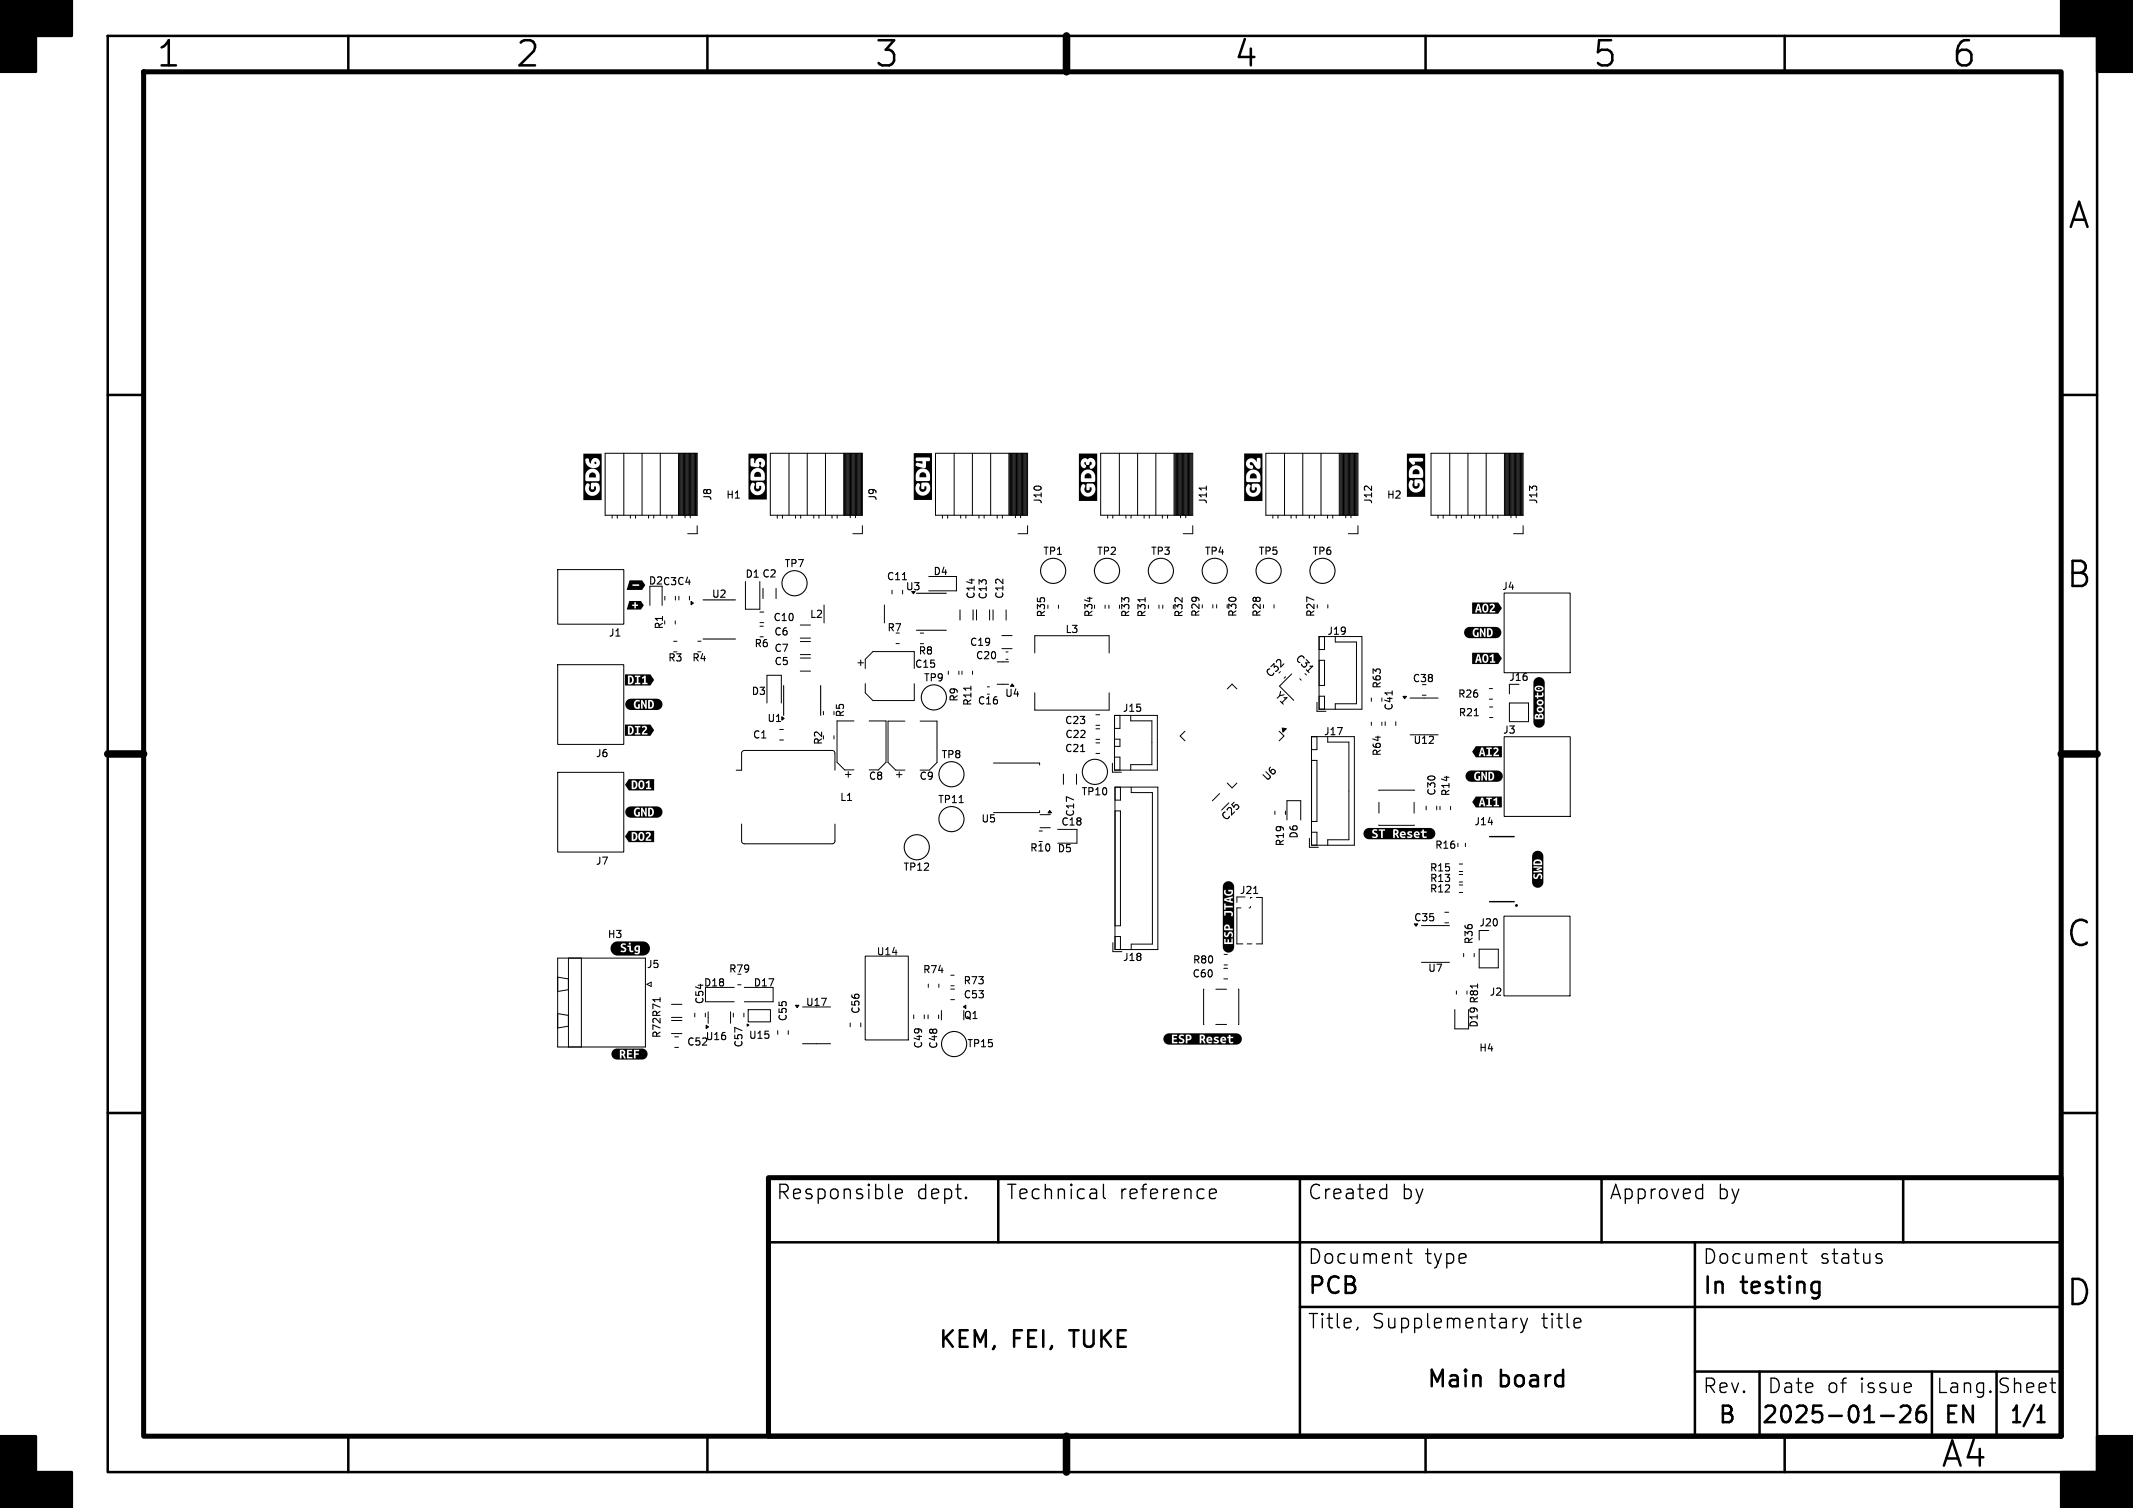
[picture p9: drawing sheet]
<svg xmlns="http://www.w3.org/2000/svg" width="297mm" height="210mm" viewBox="0 0 297 210" stroke-linecap="round" stroke-linejoin="round" font-family="sans-serif">
<g fill="none" stroke="#000" stroke-width=".35">
<path d="M15 5h277v200h-277zM48.5 5v5M98.5 5v5M148.5 5v5M198.5 5v5M248.5 5v5M15 55h5M287 55h5M15 105h5M287 105h5M15 155h5M287 155h5"/>
<path d="M107 173h180M139 164v9M181 164v36M223 164v9M236 173v27M252.7 178.5h.4l.2 .1M253.3 178.5v1.9a.62 .62 0 0 1-.7 .4M253.3 179.9l-.2 .2h-.4M265 164v9M181 182h106M236 191h51M245 191v9"/>
<path d="M261.9 197.2h1.8M264.7 196l.3-.2h.5a.62 .62 0 0 1 .4 .9l-1.3 1.4h1.4M268 195.8a.91 .91 0 0 0-1.1 .9v.9l.2 .3 .2 .2h.4l.4-.3 .1-.2v-.5l-.2-.4-.3-.1h-.4l-.2 .1-.2 .4M269 191v9M278 191v9M283.7 198.1h1M283.7 196.4l.5-.6v2.3M48.5 200v5M98.5 200v5M148.5 200v5M198.5 200v5M248.5 200v5"/>
</g>
<path d="M20 10h267v190h-267zM107 164h180v36h-180z" fill="none" stroke="#000" stroke-width=".7"/>
<path d="M148.5 5v5M15 105h5M287 105h5M148.5 200v5" fill="none" stroke="#000" stroke-width="1.1"/>
<path d="M0 0h10v5h-5v5h-5zM287 0h10v10h-5v-5h-5zM0 200h5v5h5v5h-10zM292 200h5v10h-10v-5h5z" fill="#000" stroke="#000" stroke-width=".35"/>
<g fill="none" stroke="#000" stroke-width=".18">
<path d="M124.7 166.3l.9-.2-.1-.4-.5-.1-.3 .3v.7l.1 .2 .2 .1 .5-.1M134.5 166.7l.1 .1-.1 .1M134.5 166.7l-.1 .1 .1 .1M134.5 166.7v.2M153.6 164.9v1.7l.3 .3M168.4 166.3l1-.2-.1-.4-.6-.1-.3 .3v.7l.1 .2 .2 .1 .6-.1M192.5 165.6l.6 .1M193.1 166.8l-.6 .1M193.1 164.9v2M195.8 174.6h.8M196.1 173.9v1.7l.1 .2 .4 .1M236.5 165.6l.6 .1"/>
<path d="M237.1 166.8l-.6 .1M237.1 164.9v2M250.8 174.6h.8M251.1 173.9v1.7l.1 .2 .4 .1M261.5 174.6l.5 .1M261.5 175.3l.5 .1 .1 .2-.3 .3h-.4M189.1 184.8l-.2 .4M210.7 183.6v1.3M211.3 183.6a.51 .51 0 0 0-.6 .4M211.7 183.6l.5 1.3M212.2 184.9l-.2 .5-.3 .2M212.7 183.6l-.5 1.3"/>
<path d="M219.8 183.6l.2 .1 .1 .4-.9 .2M220 184.8l-.2 .1M285.5 192.6h.7M286 193.9h.2"/>
</g>
<g fill="none" stroke="#000" stroke-width=".15">
<path d="M168 67.7v.6M97.9 83.5h4.5M97.9 89h4.5M109.1 95.5v4.1M114.3 95.5v4.1M125.7 80.7h.5M127.6 82.6h4.2M127.6 87.8h4.2M135.2 95.6v.5M159.4 83.2v.6M193.8 96.2v.6M205.3 99.7h.6"/>
<path d="M133.6 111.8h.5M150.5 104.7h.5M91.9 138.9v.6M174.6 124.4h.5M205.7 137v.6"/>
<circle cx="146.6" cy="79.5" r="1.75"/>
<circle cx="154.1" cy="79.5" r="1.75"/>
<circle cx="161.6" cy="79.5" r="1.75"/>
<circle cx="169.1" cy="79.5" r="1.75"/>
<circle cx="176.6" cy="79.5" r="1.75"/>
<circle cx="184.1" cy="79.5" r="1.75"/>
<circle cx="110.6" cy="81.2" r="1.75"/>
<circle cx="130" cy="97.1" r="1.75"/>
<circle cx="127.7" cy="118" r="1.75"/>
<circle cx="132.5" cy="114.1" r="1.75"/>
<circle cx="132.5" cy="107.8" r="1.75"/>
<circle cx="152.5" cy="107.5" r="1.75"/>
<circle cx="132.9" cy="145.4" r="1.75"/>
</g>
<g fill="#000">
<path d="M82.2 65.9a.51 .51 0 0 1 .6 0 .51 .51 0 0 1 .2 .6h-1zM82.8 64.3h.2v.3h-.2zM81.2 63.2h2.6v6.5h-2.6v-1.7h.3a1.02 1.02 0 0 0 1.4 1 1.02 1.02 0 0 0 .2-1.8l-.8 .1v.7a.22 .22 0 0 0 .2 .2 .22 .22 0 0 0 .2-.2v-.2h.3a.54 .54 0 0 1-.3 .7 .54 .54 0 0 1-.7-.2 .54 .54 0 0 1 .1-.7 .32 .32 0 0 0-.4-.3 .32 .32 0 0 0-.2 .4v.3h-.3v-1.7h.3v.6l.2 .1h1.7a1.12 1.12 0 0 0-.1-1.3 1.12 1.12 0 0 0-1.2-.4l-.4 .4-.2 .6h-.3v-2.2h.3a1.13 1.13 0 0 0 .7 1 1.13 1.13 0 0 0 1.2-.3 .65 .65 0 0 0-.3-1 .65 .65 0 0 0-.8 .8l-.2-.2-.1-.3a.26 .26 0 0 0-.2-.3 .26 .26 0 0 0-.3 .3h-.3zM105.2 65.8a.51 .51 0 0 1 .6 0 .51 .51 0 0 1 .2 .6h-1zM104.2 63.2h2.6v6.4h-2.6v-1.7h.3a1.02 1.02 0 0 0 1.4 1 1.02 1.02 0 0 0 .2-1.8l-.8 .1v.7a.22 .22 0 0 0 .2 .2 .22 .22 0 0 0 .2-.2v-.2h.3a.54 .54 0 0 1-.3 .7 .54 .54 0 0 1-.7-.2 .54 .54 0 0 1 .1-.7 .32 .32 0 0 0-.4-.3 .32 .32 0 0 0-.2 .4v.3h-.3v-1.7h.3v.6l.2 .1h1.7a1.12 1.12 0 0 0-.1-1.3 1.12 1.12 0 0 0-1.2-.4l-.4 .4-.2 .6h-.3v-1.5h.3l.2 .3 .9 .1a.4 .4 0 0 0 .1-.6v-.2h.3l-.1 .5 .3 .3a.7 .7 0 0 0 0-1.2 .7 .7 0 0 0-1 .6h-.2v-.4a.26 .26 0 0 0-.3-.3 .26 .26 0 0 0-.2 .3v.6h-.3zM128.2 65.9a.51 .51 0 0 1 .6 0 .51 .51 0 0 1 .2 .6h-1zM127.2 63.1h2.6v6.5h-2.6v-1.6h.3a1.02 1.02 0 0 0 1.4 .9 1.02 1.02 0 0 0 .2-1.7h-.8v.7a.22 .22 0 0 0 .2 .2 .22 .22 0 0 0 .2-.2v-.2h.3a.54 .54 0 0 1-.2 .7 .54 .54 0 0 1-.8-.1 .54 .54 0 0 1 .1-.8 .32 .32 0 0 0-.4-.2 .32 .32 0 0 0-.2 .4v.3h-.3v-1.8h.3v.7l.2 .1h1.7a1.12 1.12 0 0 0-.1-1.3 1.12 1.12 0 0 0-1.2-.4l-.4 .4-.2 .5h-.3v-2.2h.3l.2 .2h.7v.4l-.7-.2-.1 .1-.1 .3 1.1 .4 .3-.1v-.9h.3a.26 .26 0 0 0 .3-.2 .26 .26 0 0 0-.3-.3h-1.5l-.2 .3h-.3zM151.2 66a.51 .51 0 0 1 .6 0 .51 .51 0 0 1 .2 .6h-1zM150.2 63.2h2.6v6.6h-2.6v-1.7h.3a1.02 1.02 0 0 0 1.4 1 1.02 1.02 0 0 0 .2-1.8l-.8 .1v.7a.22 .22 0 0 0 .2 .2 .22 .22 0 0 0 .2-.2v-.2h.3a.54 .54 0 0 1-.3 .7 .54 .54 0 0 1-.7-.2 .54 .54 0 0 1 .1-.7 .32 .32 0 0 0-.4-.3 .32 .32 0 0 0-.2 .4v.3h-.3v-1.7h.3v.6l.2 .1h1.7a1.12 1.12 0 0 0-.1-1.3 1.12 1.12 0 0 0-1.2-.3l-.4 .3-.2 .6h-.3v-1.9h.3a.61 .61 0 0 0 .5 .7l.2-.1a.3 .3 0 0 0-.2-.5v-.2h.2a.27 .27 0 0 0 .2 .4 .27 .27 0 0 0 .3-.3l.2-.2a.31 .31 0 0 1 .1 .3 .31 .31 0 0 1-.3 .3l.1 .3a.72 .72 0 0 0 .7-.4 .72 .72 0 0 0-.2-.8l-.3-.2a.49 .49 0 0 0-.6 .2 .58 .58 0 0 0-.6-.1 .58 .58 0 0 0-.3 .6h-.3zM174.2 66.1a.51 .51 0 0 1 .6-.1 .51 .51 0 0 1 .2 .6h-1zM173.2 63.2h2.6v6.6h-2.6v-1.6h.3a1.02 1.02 0 0 0 1.4 .9 1.02 1.02 0 0 0 .2-1.7h-.8v.7a.22 .22 0 0 0 .2 .2 .22 .22 0 0 0 .2-.2v-.2h.3a.54 .54 0 0 1-.2 .7 .54 .54 0 0 1-.8-.2 .54 .54 0 0 1 .1-.7 .32 .32 0 0 0-.3-.3 .32 .32 0 0 0-.3 .4v.4h-.3v-1.8h.3v.6l.2 .1h1.7a1.12 1.12 0 0 0-.1-1.3 1.12 1.12 0 0 0-1.2-.3l-.4 .3-.2 .6h-.3v-1.8h.3a.67 .67 0 0 0 1 .6l-.1-.4-.3-.1-.1-.1 .1-.2a1.09 1.09 0 0 1 .8 .7 .35 .35 0 0 0 .3 .2 .35 .35 0 0 0 .3-.3v-1a.26 .26 0 0 0-.2-.3 .26 .26 0 0 0-.3 .3v.4a.77 .77 0 0 0-.8-.6 .77 .77 0 0 0-.7 .8h-.3zM196.8 65.5a.51 .51 0 0 1 .7-.1 .51 .51 0 0 1 .1 .6h-.9z"/>
<path d="M195.9 63.2h2.5v6h-2.5v-1.6h.2a1.02 1.02 0 0 0 1.5 .9 1.02 1.02 0 0 0 .2-1.7h-.8l-.1 .7a.22 .22 0 0 0 .3 .2 .22 .22 0 0 0 .2-.2v-.2h.2a.54 .54 0 0 1-.2 .7 .54 .54 0 0 1-.7-.2 .54 .54 0 0 1 .1-.7 .32 .32 0 0 0-.4-.2 .32 .32 0 0 0-.2 .4l-.1 .3h-.2v-1.8h.3v.6l.1 .2 1.8-.1a1.12 1.12 0 0 0-.1-1.2 1.12 1.12 0 0 0-1.2-.4l-.5 .4-.1 .5h-.3v-1.8h.3l.1 .3 .5 .4 .3-.2-.1-.2 1.1-.1v-.4h-1.7h-.2v.2h-.3zM87.7 94.3a.41 .41 0 0 1 .3 .4 .41 .41 0 0 1-.3 .4zM87.6 83.7h1.6l.4 .6-.4 .6h-1.9l.2-.7h.5v.2h.3v.3h.2v-.3h.3v-.2h-.3v-.3h-.2v.3h-.8zM87.7 80.8h1.7l.5 .7-.5 .7h-2.1l.1-.6h1.6v-.2h-.9v.2h-.7zM90.5 97.7a.41 .41 0 0 1 .3 .4 .41 .41 0 0 1-.3 .4zM87 93.9h3.6l.5 .8-.5 .8h-3.6v-1.4h.4v1.2a.63 .63 0 0 0 .8-.2 .63 .63 0 0 0 0-.8h.5v.8h-.3v.2h.8v-.2h-.3v-.8h.5v.2l.3-.1v.7h-.3v.2h.8v-.2h-.3v-1l-.5 .2h-.5h.3v-.2h-.8v.2h-.2l-.4-.2h-.8zM87.3 97.5l.5-.2h3.3a.84 .84 0 0 1 1 .3 .84 .84 0 0 1-.2 1.1l-.4 .2h-3.2a.9 .9 0 0 1-1.2-.8h1.2a.53 .53 0 0 0 .7 .6h.5v-.8l.4 .8h.2v-1.2h.1v1.2a.62 .62 0 0 0 .9-.6 .62 .62 0 0 0-.9-.6h-.4v.7l-.3-.7h-.2v1.2h-.3h.1v-.6h-.2v.4a.41 .41 0 0 1-.4-.4 .41 .41 0 0 1 .4-.4h.1l.1-.1a.55 .55 0 0 0-.6-.1 .55 .55 0 0 0-.2 .6h-1.2zM205.8 84.3l.2 .5h-.3zM205.9 91.3l.1 .5h-.3zM206.7 84.3h.1a.56 .56 0 0 1 0 .8 .63 .63 0 0 1-.1-.8zM206.7 91.3h.1a.56 .56 0 0 1 0 .8 .63 .63 0 0 1-.1-.8zM207.3 87.7a.41 .41 0 0 1 .3 .4 .41 .41 0 0 1-.3 .4z"/>
<path d="M204.1 87.5l.5-.2h3.3a.84 .84 0 0 1 1 .3 .84 .84 0 0 1-.2 1.1l-.4 .2h-3.2a.9 .9 0 0 1-1.2-.8h1.2a.53 .53 0 0 0 .7 .6h.5v-.8l.4 .8h.2v-1.2h.1v1.2a.62 .62 0 0 0 .9-.6 .62 .62 0 0 0-.9-.6h-.4v.7l-.3-.7h-.2v1.2h-.3h.1v-.6h-.2v.4a.41 .41 0 0 1-.4-.4 .41 .41 0 0 1 .4-.4h.1l.1-.1a.55 .55 0 0 0-.6-.1 .55 .55 0 0 0-.2 .6h-1.2zM205 90.9h3.6l.5 .8-.5 .8h-3.6v-.2h.6l.1-.3h.3l.1 .3h.2l-.1-.6h.2a.46 .46 0 0 0 .4 .6 .46 .46 0 0 0 .5-.6l-.1-.4h.2l.1 .2 .2-.1v.7h-.2v.2h.7v-.2h-.2v-1h-.2a.48 .48 0 0 1-.8 0 .48 .48 0 0 0-.6 .6h-.2l-.2-.6h-.3l-.3 1.2h-.4zM205 83.9h3.6l.5 .8-.5 .8h-3.6v-.2h.6l.1-.3h.3l.1 .3h.2l-.1-.6h.2a.46 .46 0 0 0 .4 .6 .46 .46 0 0 0 .5-.6l-.2-.5h.3l.1 .2 .4-.1v.2l-.4 .4-.1 .4h.8v-.2h-.5l.1-.1a.59 .59 0 0 0 .2-.9h-.3a.63 .63 0 0 1-.9 0l-.3 .1-.1 .5h-.2l-.2-.6h-.3l-.3 1.2h-.4zM213.9 99.7h.2l.1 .2h-.3zM214.3 97.7a.24 .24 0 0 1 .3-.1 .24 .24 0 0 1 0 .4 .24 .24 0 0 1-.3 0 .24 .24 0 0 1 0-.3zM214.3 98.7a.24 .24 0 0 1 .3-.1 .24 .24 0 0 1 0 .4 .24 .24 0 0 1-.3 0 .24 .24 0 0 1 0-.3zM214.4 99.6l.3 .1v.2h-.3zM213.9 95.8a.58 .58 0 0 1 .8 .1 .54 .54 0 0 1-.8 0h.3l.1 .1 .1-.1-.1-.1-.1 .1h-.3zM213.7 94.5a.84 .84 0 0 1 1.1 0 .84 .84 0 0 1 .3 1v4.7a.84 .84 0 0 1-.4 1 .84 .84 0 0 1-1.1-.2l-.1-.3v-.9h.2v.4h1.2v-.2a.39 .39 0 0 0-.1-.5 .39 .39 0 0 0-.5 .1 .32 .32 0 0 0-.5-.2 .32 .32 0 0 0-.1 .4h-.2v-1h.5a.48 .48 0 0 0 .7 .4 .48 .48 0 0 0 0-.8 .48 .48 0 0 0-.7 .3v.1h-.5v-1h.5a.48 .48 0 0 0 .7 .5 .48 .48 0 0 0 0-.8 .48 .48 0 0 0-.7 .2v.1h-.5v-1h.2l.1 .3h.2v.2h.2v-.2l.7-.1v-.6l-.2 .1a.22 .22 0 0 1-.1 .3h-.4v-.3h-.2v.3h-.5v-.9h.2a.68 .68 0 0 0 .6 .4 .68 .68 0 0 0 .6-.4 .68 .68 0 0 0-.6-.4 .68 .68 0 0 0-.6 .4h-.2v-.8zM87.7 101.3a.41 .41 0 0 1 .3 .4 .41 .41 0 0 1-.3 .4zM88.2 116.1a.41 .41 0 0 1 .3 .4 .41 .41 0 0 1-.3 .4zM88.2 108.9a.41 .41 0 0 1 .3 .4 .41 .41 0 0 1-.3 .4z"/>
<path d="M89.2 116.1h.1a.56 .56 0 0 1 0 .8 .63 .63 0 0 1-.1-.8zM89.2 108.9h.1a.56 .56 0 0 1 0 .8 .63 .63 0 0 1-.1-.8zM90.5 112.7a.41 .41 0 0 1 .3 .4 .41 .41 0 0 1-.3 .4zM87.6 108.5h3.5v1.6h-3.5l-.6-.8 .4-.6h.6v1.2a.57 .57 0 0 0 .8-.6h.1a.46 .46 0 0 0 .4 .6 .46 .46 0 0 0 .4-.6v-.4h.2l.1 .2 .2-.1v.7h-.2v.2h.7v-.2h-.3v-1h-.1a.48 .48 0 0 1-.9 0 .48 .48 0 0 0-.5 .6h-.1a.56 .56 0 0 0-.8-.6h-.6zM87 100.9h3.6l.5 .8-.5 .8h-3.6v-1.4h.4v1.2a.63 .63 0 0 0 .8-.2 .63 .63 0 0 0-.1-.8h.6v.8h-.3v.2h.8v-.2h-.3v-.8l.3-.1h.1l.2 .2 .2-.1 .2 .1-.5 .6v.3h.8v-.2h-.6l.1-.1a.59 .59 0 0 0 .3-.8l-.3-.1-.5 .1v-.1h-.8v.2h-.3l-.3-.2h-.8zM87.5 115.7h3.6v1.6h-3.6l-.5-.8 .4-.6h.6v1.2a.57 .57 0 0 0 .8-.6h.1a.46 .46 0 0 0 .4 .6 .46 .46 0 0 0 .4-.6l-.1-.5h.3l.1 .2 .3-.1v.2l-.3 .4-.1 .4h.8v-.2h-.5v-.1a.59 .59 0 0 0 .3-.9h-.3a.63 .63 0 0 1-.9 0l-.3 .1-.1 .5h-.1a.56 .56 0 0 0-.8-.6h-.6zM87.3 112.5l.5-.2h3.3a.84 .84 0 0 1 1 .3 .84 .84 0 0 1-.2 1.1l-.4 .2h-3.2a.9 .9 0 0 1-1.2-.8h1.2a.53 .53 0 0 0 .7 .6h.5v-.8l.4 .8h.2v-1.2h.1v1.2a.62 .62 0 0 0 .9-.6 .62 .62 0 0 0-.9-.6h-.4v.7l-.3-.7h-.2v1.2h-.3h.1v-.6h-.2v.4a.41 .41 0 0 1-.4-.4 .41 .41 0 0 1 .4-.4h.1l.1-.1a.55 .55 0 0 0-.6-.1 .55 .55 0 0 0-.2 .6h-1.2zM194.2 115.7l.3 .1-.1 .2-.2 .1zM195.2 116h.2l.1 .1h-.4zM197.1 116h.3l.1 .1h-.4zM190.1 115.5l.5-.2h8.1a.84 .84 0 0 1 1 .3 .84 .84 0 0 1-.2 1.1l-.4 .2h-8.5l-.5-.3h.9a.44 .44 0 0 0 .6 .1 .44 .44 0 0 0 .1-.6l-.3-.2-.1-.2h1v1h.2v-1h.4v-.2h1.1v1.2h.2v-.5h.1l.3 .5h.2l-.2-.5h.3a.49 .49 0 0 0 .3 .5 .49 .49 0 0 0 .5-.1h.2a.51 .51 0 0 0 .8-.2l-.1-.2h.2a.51 .51 0 0 0 .8 .5v-.2h-.4l-.1-.1v-.1h.6l-.1-.3-.2-.2h.4v.2h.2l.1 .6 .6 .1-.1-.2a.22 .22 0 0 1-.3-.2v-.3h.3v-.2h-.3v-.3l-.3 .1v.2h-.6a.44 .44 0 0 0-.6 .4h-.2l-.4-.1 .1-.1h.3v-.2a.37 .37 0 0 0-.4 0 .37 .37 0 0 0-.2 .4l.4 .2h-.4l-.1 .2h-.2v-.1h-.4l-.2-.2h.6a.43 .43 0 0 0-.3-.5 .43 .43 0 0 0-.5 .4h-.3a.48 .48 0 0 0 0-.6 .48 .48 0 0 0-.6-.1h-2v.2h-.3l.1-.2a.39 .39 0 0 0-.6 0 .39 .39 0 0 0 .1 .6 .23 .23 0 0 1 .3 .1 .23 .23 0 0 1-.1 .3l-.4-.1-.1 .2h-.9a.78 .78 0 0 1 0-1.1zM206.4 111.3l.1 .5h-.2z"/>
<path d="M206.4 104.3l.1 .5h-.2zM207.5 107.7a.41 .41 0 0 1 .3 .4 .41 .41 0 0 1-.3 .4zM204.3 107.5l.5-.2h3.3a.84 .84 0 0 1 1 .3 .84 .84 0 0 1-.2 1.1l-.4 .2h-3.2a.9 .9 0 0 1-1.2-.8h1.2a.53 .53 0 0 0 .7 .6h.5v-.8l.4 .8h.2v-1.2h.1v1.2a.62 .62 0 0 0 .9-.6 .62 .62 0 0 0-.9-.6h-.4v.7l-.3-.7h-.2v1.2h-.3h.1v-.6h-.2v.4a.41 .41 0 0 1-.4-.4 .41 .41 0 0 1 .4-.4h.1l.1-.1a.55 .55 0 0 0-.6-.1 .55 .55 0 0 0-.2 .6h-1.2zM205.5 110.9h3.6v1.6h-3.6l-.1-.2h.8v-.3h.3l.1 .3h.2l-.2-1h.6v.8h-.2v.2h.7v-.2h-.2v-.8h.4l.1 .2 .2-.1v.7h-.2v.2h.7v-.2h-.2v-1l-.6 .2h-.4h.2v-.2h-.7v.2h-.4l-.1-.2h-.3l-.3 1.2h-.5l-.4-.6zM205.5 103.9h3.6v1.6h-3.6l-.1-.2h.8v-.3h.3l.1 .3h.2l-.2-1h.6v.8h-.2v.2h.7v-.2h-.2v-.8l.2-.1h.2l.1 .2 .3-.1 .1 .1-.4 .6-.1 .3h.8v-.2h-.5l.1-.1a.59 .59 0 0 0 .3-.8l-.3-.1-.6 .1v-.1h-.7v.2h-.4l-.1-.2h-.3l-.3 1.2h-.5l-.4-.6zM213.7 120a.44 .44 0 0 1 .5-.1 .44 .44 0 0 1 .3 .3h-.8zM88.7 131.9h.2v.4h-.3zM85.3 131.4l.6-.3h3.6a.99 .99 0 0 1 1 1 .99 .99 0 0 1-1 1h-2.7a1.83 1.83 0 0 1-1.4-.2l-.3-.4h1.3a.44 .44 0 0 0 .6 .1 .44 .44 0 0 0 .1-.6l-.4-.3h.7v.2h.2v.3a.36 .36 0 0 0 .2 .4 .36 .36 0 0 0 .4 0v-.2h-.3v-.3h.4a.37 .37 0 0 0 .2 .4 .37 .37 0 0 0 .4 0l-.1 .2h-.4l-.1 .2a.5 .5 0 0 0 .8-.4v-.8a.52 .52 0 0 0-.8 .4h-.4v-.4h-1.2l.1-.1h.3v-.2h.4l.2 .2 .1-.2-.1-.1-.2 .1h-.4a.39 .39 0 0 0-.6 .2 .39 .39 0 0 0 .3 .5l.2 .1a.26 .26 0 0 1-.2 .3 .26 .26 0 0 1-.3-.2l-.1 .2h-1.3l-.1-.6zM170.7 129h.3v.3h-.3zM170.7 125.3l.5-.1v.2zM170.5 122.9a.84 .84 0 0 1 1.1 0 .84 .84 0 0 1 .2 1v7.6a.84 .84 0 0 1-.3 1 .84 .84 0 0 1-1.1-.2l-.1-.4v-1.2h.2v.8h1.2v-.8h-.2v.5h-.4v-.4h-.2v.4h-.2v-.5h-.4v-.6h.1a.37 .37 0 0 0 .4 .4 .37 .37 0 0 0 .4-.4l.1-.1a.26 .26 0 0 1 .2 .2 .26 .26 0 0 1-.1 .3h.2a.44 .44 0 0 0 .1-.6 .44 .44 0 0 0-.6-.1l-.3 .5-.2-.1 .1-.3-.2-.1-.1 .3h-.1v-.9h.1l.1 .4h1.2v-.3h-.4a.42 .42 0 0 0-.4-.6 .42 .42 0 0 0-.5 .5h-.1v-2.3h.2v.6h.2v-.4h.5l.2 .1v.3l.2 .1a.45 .45 0 0 0 .1-.5 .45 .45 0 0 0-.4-.2h-1v-1.1h.2v.9h.2v-.3h1v-.3h-1v-.3h-.4v-.6h.2v.2l1.2 .4v-.3h-.3v-.4h.3v-.3l-1.4 .4v-1h.1a.62 .62 0 0 0 .8 .5 .62 .62 0 0 0 .4-.8h-.6v.3h.5a.41 .41 0 0 1-.5 .3 .41 .41 0 0 1-.3-.4v-.1l-.2-.1-.1 .3h-.1v-.8zM213.6 118.7a.84 .84 0 0 1 1-.1 .84 .84 0 0 1 .3 1.1v2.7a.84 .84 0 0 1-.3 1.1 .84 .84 0 0 1-1.1-.2l-.2-.3v-1h.2a.37 .37 0 0 0 .4 .4 .37 .37 0 0 0 .3-.4l.1-.1a.26 .26 0 0 1 .3 .2 .26 .26 0 0 1-.1 .3h.2a.44 .44 0 0 0 0-.6 .44 .44 0 0 0-.6-.1l-.2 .5-.2-.1 .1-.3-.2-.1-.1 .3h-.2v-1.4h.2v.3l1-.1-.6 .2a.4 .4 0 0 0 .6 .3h-1v.2l1.2-.1v-.2l-.5-.1 .1-.1a.37 .37 0 0 0 .4-.3l-1.4-.1v-.4h.2v.3h1.2a.62 .62 0 0 0-.4-.8 .62 .62 0 0 0-.8 .5h-.2v-.9z"/>
<path d="M86.5 146.4l.3 .1v.2l-.3 .1zM85.4 146.2h.9v1.2h.2v-.4h.2l.2 .4h1.6v-.5h.4v-.2h-.4v-.3h.5v-.2h-.7v1.2h-.2v-.2h-.6v-.3h.5v-.2h-.5v-.3h.5v-.2h-.7v1.2h-.1l-.3-.5a.43 .43 0 0 0 .1-.6 .43 .43 0 0 0-.6-.1h-1l.5-.2h3.1a.83 .83 0 0 1 1 .3 .83 .83 0 0 1-.1 1l-.5 .3h-3.1a.83 .83 0 0 1-1-.3 .83 .83 0 0 1 .1-1.1zM165.3 144.3a.22 .22 0 0 1 .4 .2 .22 .22 0 0 1-.4 .2zM167.3 144.3l.2 .1v.2l-.2 .1zM168.3 144.6h.2l.1 .1h-.4zM170.2 144.6h.2l.1 .1h-.3zM162.2 144.1l.6-.2h8.9a.84 .84 0 0 1 1.1 .3 .84 .84 0 0 1-.2 1.1l-.5 .2h-9.3l-.5-.2 1.7-.1a.81 .81 0 0 0 .9-.1 .54 .54 0 0 0-.5-.6v-.2h.4l.1-.2h-.1h.3v1.2h.2v-.4a.42 .42 0 0 0 .6-.2 .42 .42 0 0 0-.2-.6h1.3v1.2h.3v-.5h.1l.2 .5h.3l-.2-.5h.3a.49 .49 0 0 0 .2 .5 .49 .49 0 0 0 .6-.1h.2a.51 .51 0 0 0 .7-.2l-.1-.2h.3a.51 .51 0 0 0 .8 .5v-.2h-.4l-.1-.1v-.1h.5v-.3l-.2-.2h.4v.2h.2l.1 .6 .5 .1v-.2a.22 .22 0 0 1-.4-.2v-.3h.4v-.2h-.4v-.3l-.2 .1v.2h-.6a.44 .44 0 0 0-.6 .4h-.3l-.3-.1 .1-.1h.3v-.2a.37 .37 0 0 0-.5 0 .37 .37 0 0 0-.1 .4l.4 .2h-.5v.2h-.2l-.1-.1h-.3l-.2-.2h.6a.43 .43 0 0 0-.4-.5 .43 .43 0 0 0-.4 .4h-.3a.48 .48 0 0 0 0-.6 .48 .48 0 0 0-.7-.1h-2.2a.39 .39 0 0 0-.6 .2 .39 .39 0 0 0 .3 .5l.2 .1a.26 .26 0 0 1-.2 .3 .26 .26 0 0 1-.3-.2l-.1 .2h-.1v-.1h-.6v-.3h.4v-.2h-.4v-.3h.5v-.2h-.7v1.2h-.9a.78 .78 0 0 1-.1-1.2z"/>
</g>
<g fill="none" stroke="#000" stroke-width=".14">
<path d="M77.7 79.3h9.2v7.6h-9.2zM84.3 63.1h12.8v8.7h-12.8zM85.2 71.8v.4M85.9 71.8v.4M86.9 63.1v8.7M87.8 71.8v.4M88.5 71.8v.4M89.4 63.1v8.7M90.3 71.8v.4M91 71.8v.4M91.9 63.1v8.7M92.9 71.8v.4"/>
<path d="M93.6 71.8v.4M94.5 63.1v8.7M94.6 63.1v8.7M94.7 63.1v8.7M94.8 63.1v8.7M95 63.1v8.7M95.1 63.1v8.7M95.2 63.1v8.7M95.3 63.1v8.7M95.4 71.8v.3M95.4 63.1v8.7M95.5 63.1v8.7"/>
<path d="M95.7 63.1v8.7M95.8 63.1v8.7M95.9 63.1v8.7M96 63.1v8.7M96.1 71.8v.3M96.1 63.1v8.7M96.3 63.1v8.7M96.4 63.1v8.7M96.5 63.1v8.7M96.6 63.1v8.7M96.7 63.1v8.7M96.8 63.1v8.7"/>
<path d="M97 63.1v8.7M97.1 73.2v1.1h-1.3M107.3 63.1h12.8v8.7h-12.8zM108.2 71.8v.4M108.9 71.8v.4M109.9 63.1v8.7M110.8 71.8v.4M111.5 71.8v.4M112.4 63.1v8.7M113.3 71.8v.4M114 71.8v.4M114.9 63.1v8.7"/>
<path d="M115.9 71.8v.4M116.6 71.8v.4M117.5 63.1v8.7M117.6 63.1v8.7M117.7 63.1v8.7M117.8 63.1v8.7M118 63.1v8.7M118.1 63.1v8.7M118.2 63.1v8.7M118.3 63.1v8.7M118.4 71.8v.3M118.4 63.1v8.7"/>
<path d="M118.5 63.1v8.7M118.7 63.1v8.7M118.8 63.1v8.7M118.9 63.1v8.7M119 63.1v8.7M119.1 63.1v9M119.3 63.1v8.7M119.4 63.1v8.7M119.5 63.1v8.7M119.6 63.1v8.7M119.7 63.1v8.7M119.8 63.1v8.7"/>
<path d="M120 63.1v8.7M120.1 73.2v1.1h-1.4M130.3 63.1h12.8v8.7h-12.8zM131.2 71.8v.4M132 71.8v.4M132.9 63.1v8.7M133.8 71.8v.4M134.5 71.8v.4M135.4 63.1v8.7M136.3 71.8v.4M137 71.8v.4M137.9 63.1v8.7"/>
<path d="M138.8 71.8v.4M139.6 71.8v.4M140.5 63.1v8.7M140.6 63.1v8.7M140.7 63.1v8.7M140.8 63.1v8.7M141 63.1v8.7M141.1 63.1v8.7M141.2 63.1v8.7M141.3 63.1v8.7M141.4 71.8v.3M141.4 63.1v8.7"/>
<path d="M141.5 63.1v8.7M141.7 63.1v8.7M141.8 63.1v8.7M141.9 63.1v8.7M142 63.1v8.7M142.1 71.8v.3M142.1 63.1v8.7M142.3 63.1v8.7M142.4 63.1v8.7M142.5 63.1v8.7M142.6 63.1v8.7M142.7 63.1v8.7"/>
<path d="M142.8 63.1v8.7M143 63.1v8.7M143.1 73.2v1.1h-1.3M153.3 63.1h12.8v8.7h-12.8zM154.2 71.8v.4M155 71.8v.4M155.9 63.1v8.7M156.8 71.8v.4M157.5 71.8v.4M158.4 63.1v8.7M159.3 71.8v.4M160 71.8v.4"/>
<path d="M160.9 63.1v8.7M161.8 71.8v.4M162.6 71.8v.4M163.5 63.1v8.7M163.6 63.1v8.7M163.7 63.1v8.7M163.8 63.1v8.7M164 63.1v8.7M164.1 63.1v8.7M164.2 63.1v8.7M164.3 63.1v8.7M164.4 71.8v.3"/>
<path d="M164.4 63.1v8.7M164.5 63.1v8.7M164.7 63.1v8.7M164.8 63.1v8.7M164.9 63.1v8.7M165 63.1v8.7M165.1 71.8v.3M165.1 63.1v8.7M165.3 63.1v8.7M165.4 63.1v8.7M165.5 63.1v8.7M165.6 63.1v8.7"/>
<path d="M165.7 63.1v8.7M165.8 63.1v8.7M166 63.1v8.7M166.1 73.2v1.1h-1.4M176.3 63.1h12.8v8.7h-12.8zM177.2 71.8v.4M178 71.8v.4M178.9 63.1v8.7M179.8 71.8v.4M180.5 71.8v.4M181.4 63.1v8.7M182.3 71.8v.4"/>
<path d="M183 71.8v.4M183.9 63.1v8.7M184.9 71.8v.4M185.6 71.8v.4M186.5 63.1v8.7M186.6 63.1v8.7M186.7 63.1v8.7M186.8 63.1v8.7M187 63.1v8.7M187.1 63.1v8.7M187.2 63.1v8.7M187.3 63.1v8.7"/>
<path d="M187.4 71.8v.3M187.4 63.1v8.7M187.5 63.1v8.7M187.7 63.1v8.7M187.8 63.1v8.7M187.9 63.1v8.7M188 63.1v8.7M188.1 71.8v.3M188.1 63.1v8.7M188.3 63.1v8.7M188.4 63.1v8.7M188.5 63.1v8.7"/>
<path d="M188.6 63.1v8.7M188.7 63.1v8.7M188.8 63.1v8.7M189 63.1v8.7M189.1 73.2v1.1h-1.4M199.3 63.1h12.8v8.7h-12.8zM200.2 71.8v.4M200.9 71.8v.4M201.9 63.1v8.7M202.8 71.8v.4M203.5 71.8v.4M204.4 63.1v8.7"/>
<path d="M205.3 71.8v.4M206 71.8v.4M206.9 63.1v8.7M207.9 71.8v.4M208.6 71.8v.4M209.5 63.1v8.7M209.6 63.1v8.7M209.7 63.1v8.7M209.8 63.1v8.7M210 63.1v8.7M210.1 63.1v8.7M210.2 63.1v8.7"/>
<path d="M210.3 63.1v8.7M210.4 71.8v.3M210.4 63.1v8.7M210.5 63.1v8.7M210.7 63.1v8.7M210.8 63.1v8.7M210.9 63.1v8.7M211 63.1v8.7M211.1 63.1v9M211.3 63.1v8.7M211.4 63.1v8.7M211.5 63.1v8.7"/>
<path d="M211.6 63.1v8.7M211.7 63.1v8.7M211.8 63.1v8.7M212 63.1v8.7M212.1 73.2v1.1h-1.4M77.7 92.6h9.2v11.1h-9.2zM90.5 81.6v2.7M92.2 81.6v2.7M92.6 83v.6M93.8 89.3h.5M93.8 90.8h.5M94 86.5v.4"/>
<path d="M94 83v.6M94.5 83v.6M96 83v.6M97.2 90.8h.4M97.2 89.3h.4M103.8 81v3.8h2v-3.8M105.8 85.2h.5M105.8 86.7h.5M105.8 87.2h.5M105.8 88.7h.5M106.2 81.9v1.5M106.8 97.9v-3.9h2v3.9"/>
<path d="M108.1 81.9v1.5M111.4 89.3h1.5M111.4 91.2h1.5M111.4 87h1.5M111.4 88.9h1.5M111.4 91.6h1.5M111.4 93.5h1.5M114.7 99.1v.4M114.7 84.3v2.5M116.1 99.1v.4M119.5 92.3h.7M119.8 91.9v.8"/>
<path d="M120.5 93.1v-1.3l1-1.1h5.8v2.4M120.5 95.2v1.3l1 1.1h5.8v-2.4M123.1 84.3v2.5M124.2 82.2v.5M124.8 89.6h.4M128.1 88.2h.5M128.1 89.6h.5M129.3 80.3h3.9v2h-3.9M132 93.5v.4M133.5 93.5v.4M133.7 84.9v1.5M133.9 93.5v.4"/>
<path d="M135.4 93.5v.4M135.5 84.9v1.5M136 84.9v1.5M137.5 95.7h.3M137.5 96.7h.3M137.8 84.9v1.5M138.3 84.9v1.5M138.8 92.2h1.6M138.8 95.3h1.6M139.5 88.5h1.4M139.5 90.3h1.4M140.1 90.8h.3"/>
<path d="M140.1 91.8h.3M140.1 84.9v1.5M144.1 90.9v-2.4h10.3v2.4M144.1 96.5v2.4h10.3v-2.4M147.4 84.3v.4M152.6 99.5h.5M153.9 84.3v.4M154.4 84.3v.4M155.2 99.6h6v7.6h-6zM155.9 84.3v.4M155.9 99.6v1.8h-.7M157.4 99.6v.8h3v6.1h-3v.7"/>
<path d="M161.4 84.3v.4M161.9 84.3v.4M163.4 84.3v.4M168.9 84.2v.5M169.4 84.2v.5M170.9 84.2v.5M170.9 95.9l.7-.6 .6 .6M177.4 84.2v.5M179.9 93.9l-1.7 1.7 1.9 1.9M181 94.5l.2 .2M181.7 93.8l.2 .2M183.4 97.8v1.3h1.2"/>
<path d="M183.7 88.6h5.9v10.2h-5.9zM183.7 88.7v1.8h.7v-1.8M183.7 92h.7v3.5h-.7zM183.7 98.8v-1.8h.7v1.8M184.9 84.2v.5M185.9 88.7v.7h3v8.6h-3v.8M190.9 97.2v.5M192.4 97.2v.5M196.3 97.2h3.9M198 96.8h.6M207.4 95.9h.4M207.4 97.4h.4"/>
<path d="M207.4 98.5h.5M207.4 99.9h.5M209.4 82.6h9.2v11.1h-9.2zM210.2 95.3v1.3M210.2 97.9h2.6v2.6h-2.6zM77.7 107.6h9.2v11.1h-9.2zM102.5 107.3h.8v-2.4l.1-.2 .2-.2h12.3l.2 .1 .2 .2v2.5M103.3 114.8v2.4l.1 .2 .3 .1h12.2l.2-.1 .2-.3v-2.3M108.6 101.6h.5M108.6 103.1h.5M116.1 102.5v.4M117.7 107.9h.8"/>
<path d="M118.1 107.5v.7M118.9 100.4h-2.3v5.8l1 1h1.3M121 100.4h2.4v5.8l-1.1 1h-1.3M124.8 107.9h.8M125.2 107.5v.8M126 100.4h-2.3v5.8l1 1h1.3M128.1 100.4h2.4v5.8l-1.1 1h-1.3M138.3 106.3h6.5v.2M144.7 115.7h.4M144.7 117.2h.4M144.8 112.9v.3h-6.5M144.8 113.5h1.4"/>
<path d="M144.8 115.3h1.4M147.3 115.5h2.7v1.9h-2.7M148.1 107.8v1.4M149.9 107.8v1.4M152.6 101h.5M152.6 103.5h.5M152.6 104.9h.5M152.6 101.5h.5M152.6 103h.5M154.9 106.3v1.2h1.2M155.2 102.9h.7v1h-.7M155.2 105.4h.7v1.8"/>
<path d="M155.3 109.6h5.9v22.6h-5.9zM155.3 112.9h.7v16h-.7M156 109.6v1.8h-.7M157.5 109.6v.8h3v21.1h-3v.7M165 101.8l-.7 .7 .7 .7M169.8 110.5l-1 1M170.9 109.1l.7 .6 .6-.6M177.5 113v.4M178.1 101.8l.7 .7-.7 .7M179 113v.4M179.2 114.2v-2.7h1.9v2.7M182.3 116.7v1.3h1.3"/>
<path d="M182.6 102.6h6v15.1h-6zM182.6 105.9h.8v8.5h-.8M182.6 115.9h.8v1.8M183.4 102.6v1.8h-.8M184.9 102.6v.7h2.9v13.6h-2.9v.8M190.9 100.6v.4M192 110.1h4.9M192 111.7v1.5M192 114.9h4.9M192.4 100.6v.4M192.9 100.5v.5M194.3 100.5v.5"/>
<path d="M196.9 111.7v1.5M198.3 102.3h1.9M198.6 112.3v.5M200 112.3v.5M200.5 112.3v.5M202 112.3v.5M203 117.4v.5M204 117.4v.5M209.4 102.6h9.2v11.1h-9.2zM77.7 133.4h12.2v12.4h-12.2zM77.7 136.1l1.5 .2M79.2 137.8l-1.5 .3"/>
<path d="M79.2 133.4v12.4M81 133.4v12.4M90.1 137.1l.6-.3v.6zM93.5 139.9h1.5M98.2 137.5h4M98.2 139.5h4M102.7 137.1h.5M103.6 137.5h4v2h-4M120.5 133.1h6v11.7h-6zM129.3 137v.5M130.7 137v.5M132.4 137.7h.5"/>
<path d="M132.4 139.2h.5M132.4 135.8h.4M132.4 137.3h.4M155 131.3v1.2h1.2M155.3 130.4h.7v1.8M167.6 137.8v4.9M169.3 137.8h1.5M170.4 134.9h.5M170.4 136.3h.5M170.4 132.9h.5M170.4 134.4h.5M172.2 124.9v.8"/>
<path d="M172.4 137.8v4.9M172.8 126.4h-.6v5.1h.8M173.7 131.5h.6M173.9 126.4h.2M174.1 126.2v.2M174.9 125h.9v6.5h-.9M197.9 128.9h3.9M197.9 134h3.9M201.2 127h.5M201.2 128.5h.5M202.8 138v.5M203.2 120.3h.5"/>
<path d="M203.2 121.4h.5M203.2 121.8h.5M203.2 122.8h.5M203.2 123.2h.5M203.2 124.3h.5M203.8 132.8v.4M204.3 138v.5M205.3 132.8v.4M206 129.6v1.3M206 132.2h2.6v2.6h-2.6zM209.4 127.6h9.2v11.1h-9.2zM77.7 141.2l1.5 .2"/>
<path d="M79.2 142.9l-1.5 .3M93.5 141.7h1.5M93.5 142.1h1.5M93.5 143.9h1.5M94 144.4h.5M94 145.9h.5M96.7 141.1v.5M98.2 141.1v.5M98.6 140.9v1.6M101.7 140.9v1.6M102.1 141.1v.5M103.6 141.1v.5"/>
<path d="M104.2 140.6h3.1v1.7h-3.1zM108.3 143.5v.6M109.8 143.5v.6M111.7 145.4h3.9M113.7 140.2h1.9M118.4 142.5v.5M119.9 142.5v.5M127.2 141.3v.6M128.7 141.3v.6M129.2 141.3v.6M130.7 141.3v.6M131.1 140.7v1.3"/>
<path d="M169.3 142.7h1.5M202.6 140.6v2.7h1.9v-2.7"/>
</g>
<path d="M96.2 83.8l.4 .2-.4 .2zM140.9 95.2l.3 .4h-.5zM195.4 97h.4l-.2 .3zM108.9 99.8l.3 .3-.3 .2zM146.2 112.9l.2 .3h-.5zM178.5 101.4l.6 .1-.5 .5zM98.3 142.8l.4 .2-.4 .2zM104 142.6l.3 .2-.3 .1zM110.8 140h.4l-.2 .3zM134.2 140.2l.3-.2v.5z" fill="#000" stroke="#000" stroke-width=".14"/>
<g fill="none" stroke="#000" stroke-width=".2">
<path d="M207.4 116.5h3.4M207.4 125.6h3.4"/>
<circle cx="211.2" cy="126.1" r=".1"/>
</g>
<g font-size="4.9">
<text x="21.7" y="9.8">1</text>
<text x="71.7" y="9.8">2</text>
<text x="121.7" y="9.8">3</text>
<text x="171.7" y="9.8">4</text>
<text x="221.7" y="9.8">5</text>
<text x="271.7" y="9.8">6</text>
<text x="287.8" y="32.3">A</text>
<text x="287.6" y="82.3">B</text>
<text x="287.6" y="132.3">C</text>
<text x="287.6" y="182.3">D</text>
<text x="270.2" y="204.8">A4</text>
</g>
<g font-size="3.2">
<text x="182" y="180.7">PCB</text>
<text x="237" y="180.7">In</text>
<text x="242.5" y="180.7">testing</text>
<text x="130.5" y="188.2">KEM,</text>
<text x="141" y="188.2">FEI,</text>
<text x="149.5" y="188.2">TUKE</text>
<text x="198.5" y="193.7">Main</text>
<text x="208.7" y="193.7">board</text>
<text x="239.1" y="198.7">B</text>
<text x="245.1" y="198.7">2025-01-26</text>
<text x="270.5" y="198.7">EN</text>
<text x="279.6" y="198.7">1/1</text>
</g>
<g font-size="2.8">
<text x="108" y="167.3">Responsible</text>
<text x="127.6" y="167.3">dept.</text>
<text x="140" y="167.3">Technical</text>
<text x="155.8" y="167.3">reference</text>
<text x="182" y="167.3">Created</text>
<text x="195.1" y="167.3">by</text>
<text x="224" y="167.3">Approved</text>
<text x="239.1" y="167.3">by</text>
<text x="182" y="176.3">Document</text>
<text x="198.3" y="176.3">type</text>
<text x="237" y="176.3">Document</text>
<text x="253.3" y="176.3">status</text>
<text x="182" y="185.3">Title,</text>
<text x="191" y="185.3">Supplementary</text>
<text x="214.7" y="185.3">title</text>
<text x="237" y="194.3">Rev.</text>
<text x="246" y="194.3">Date</text>
<text x="254.3" y="194.3">of</text>
<text x="258.9" y="194.3">issue</text>
<text x="269.5" y="194.3">Lang. Sheet</text>
</g>
<g font-size="1.4">
<text x="99.2" y="69.8" transform="rotate(-90 99.2 69.8)">J8</text>
<text x="101" y="69.6">H1</text>
<text x="122.2" y="69.8" transform="rotate(-90 122.2 69.8)">J9</text>
<text x="145.2" y="70.3" transform="rotate(-90 145.2 70.3)">J10</text>
<text x="168.2" y="70.3" transform="rotate(-90 168.2 70.3)">J11</text>
<text x="191.2" y="70.3" transform="rotate(-90 191.2 70.3)">J12</text>
<text x="193" y="69.6">H2</text>
<text x="214.2" y="70.3" transform="rotate(-90 214.2 70.3)">J13</text>
<text x="145.2" y="77.5">TP1</text>
<text x="152.7" y="77.5">TP2</text>
<text x="160.2" y="77.5">TP3</text>
<text x="167.7" y="77.5">TP4</text>
<text x="175.2" y="77.5">TP5</text>
<text x="182.7" y="77.5">TP6</text>
<text x="90.2" y="81.6">D2</text>
<text x="92.2" y="81.7">C3C4</text>
<text x="99" y="83.4">U2</text>
<text x="103.7" y="80.7">D1 C2</text>
<text x="109.2" y="79.2">TP7</text>
<text x="123.4" y="81">C11</text>
<text x="126" y="82.4">U3</text>
<text x="129.9" y="80.3">D4</text>
<text x="135.9" y="83.5" transform="rotate(-90 135.9 83.5)">C14</text>
<text x="137.6" y="83.6" transform="rotate(-90 137.6 83.6)">C13</text>
<text x="139.9" y="83.5" transform="rotate(-90 139.9 83.5)">C12</text>
<text x="209.1" y="82.3">J4</text>
<text x="84.7" y="88.9">J1</text>
<text x="92.5" y="87.7" transform="rotate(-90 92.5 87.7)">R1</text>
<text x="107.6" y="86.7">C10</text>
<text x="107.7" y="88.7">C6</text>
<text x="112.7" y="86.3">L2</text>
<text x="123.5" y="88.1">R7</text>
<text x="145.7" y="86.1" transform="rotate(-90 145.7 86.1)">R35</text>
<text x="148.3" y="88.4">L3</text>
<text x="152.3" y="86.1" transform="rotate(-90 152.3 86.1)">R34</text>
<text x="157.5" y="86.1" transform="rotate(-90 157.5 86.1)">R33</text>
<text x="159.7" y="86.1" transform="rotate(-90 159.7 86.1)">R31</text>
<text x="164.9" y="86.1" transform="rotate(-90 164.9 86.1)">R32</text>
<text x="167.2" y="86" transform="rotate(-90 167.2 86)">R29</text>
<text x="172.4" y="86" transform="rotate(-90 172.4 86)">R30</text>
<text x="175.7" y="86" transform="rotate(-90 175.7 86)">R28</text>
<text x="183.2" y="86" transform="rotate(-90 183.2 86)">R27</text>
<text x="184.7" y="88.6">J19</text>
<text x="92.9" y="92.3">R3</text>
<text x="96.3" y="92.3">R4</text>
<text x="105" y="90.3">R6</text>
<text x="107.7" y="91">C7</text>
<text x="107.7" y="92.8">C5</text>
<text x="127.3" y="93.2">C15</text>
<text x="127.8" y="91.4">R8</text>
<text x="128.6" y="95.1">TP9</text>
<text x="135" y="90.1">C19</text>
<text x="135.8" y="92">C20</text>
<text x="177" y="94.6" transform="rotate(-45 177 94.6)">C32</text>
<text x="180.1" y="91.9" transform="rotate(45 180.1 91.9)">C31</text>
<text x="196.6" y="95.2">C38</text>
<text x="210" y="95">J16</text>
<text x="104.6" y="97">D3</text>
<text x="106.8" y="100.7">U1</text>
<text x="117.7" y="100" transform="rotate(-90 117.7 100)">R5</text>
<text x="133.6" y="97.8" transform="rotate(-90 133.6 97.8)">R9</text>
<text x="135.5" y="98.4" transform="rotate(-90 135.5 98.4)">R11</text>
<text x="136.1" y="98.3">C16</text>
<text x="139.8" y="97.2">U4</text>
<text x="148.2" y="101">C23</text>
<text x="156.2" y="99.3">J15</text>
<text x="177.3" y="97" transform="rotate(45 177.3 97)">Y1</text>
<text x="192.5" y="96" transform="rotate(-90 192.5 96)">R63</text>
<text x="194.1" y="99" transform="rotate(-90 194.1 99)">C41</text>
<text x="202.9" y="97.4">R26</text>
<text x="203" y="99.9">R21</text>
<text x="82.9" y="105.6">J6</text>
<text x="104.7" y="103">C1</text>
<text x="114.7" y="103.8" transform="rotate(-90 114.7 103.8)">R2</text>
<text x="131" y="105.8">TP8</text>
<text x="148.2" y="104.9">C21</text>
<text x="148.2" y="103">C22</text>
<text x="184.3" y="102.6">J17</text>
<text x="192.5" y="105.4" transform="rotate(-90 192.5 105.4)">R64</text>
<text x="196.7" y="103.8">U12</text>
<text x="209.2" y="102.4">J3</text>
<text x="116.9" y="111.7">L1</text>
<text x="120.9" y="108.8">C8</text>
<text x="127.9" y="108.8">C9</text>
<text x="130.5" y="112">TP11</text>
<text x="149.8" y="113.8" transform="rotate(-90 149.8 113.8)">C17</text>
<text x="150.5" y="111">TP10</text>
<text x="176.5" y="109" transform="rotate(-45 176.5 109)">U6</text>
<text x="200.1" y="110.9" transform="rotate(-90 200.1 110.9)">C30</text>
<text x="202" y="111" transform="rotate(-90 202 111)">R14</text>
<text x="136.5" y="114.7">U5</text>
<text x="143.3" y="118.8">R10</text>
<text x="147.2" y="118.9">D5</text>
<text x="147.7" y="115.2">C18</text>
<text x="170.8" y="114.6" transform="rotate(-45 170.8 114.6)">C25</text>
<text x="179" y="118" transform="rotate(-90 179 118)">R19</text>
<text x="180.9" y="116.9" transform="rotate(-90 180.9 116.9)">D6</text>
<text x="199.7" y="118.4">R16</text>
<text x="205.2" y="115.1">J14</text>
<text x="82.9" y="120.6">J7</text>
<text x="125.7" y="121.5">TP12</text>
<text x="172.5" y="124.7">J21</text>
<text x="199" y="121.6">R15</text>
<text x="199" y="124.5">R12</text>
<text x="199" y="123">R13</text>
<text x="84.5" y="130.8">H3</text>
<text x="196.8" y="128.5">C35</text>
<text x="205.3" y="131.6" transform="rotate(-90 205.3 131.6)">R36</text>
<text x="205.9" y="129.2">J20</text>
<text x="90" y="135">J5</text>
<text x="97.9" y="137.6">D18</text>
<text x="101.4" y="135.6">R79</text>
<text x="104.8" y="137.6">D17</text>
<text x="122" y="133.2">U14</text>
<text x="128.4" y="135.7">R74</text>
<text x="134.1" y="137.3">R73</text>
<text x="156.3" y="134">J18</text>
<text x="166" y="136.3">C60</text>
<text x="166" y="134.4">R80</text>
<text x="198.7" y="135.5">U7</text>
<text x="98.2" y="139.9" transform="rotate(-90 98.2 139.9)">C54</text>
<text x="109.7" y="142.3" transform="rotate(-90 109.7 142.3)">C55</text>
<text x="112.1" y="140.3">U17</text>
<text x="119.9" y="141.3" transform="rotate(-90 119.9 141.3)">C56</text>
<text x="134.1" y="139.2">C53</text>
<text x="134.1" y="142.1">Q1</text>
<text x="206" y="143.2" transform="rotate(-90 206 143.2)">D19 R81</text>
<text x="207.3" y="138.9">J2</text>
<text x="92.2" y="144.7" transform="rotate(-90 92.2 144.7)">R72 R71</text>
<text x="95.6" y="145.8">C52</text>
<text x="98.2" y="145.1">U16</text>
<text x="103.6" y="146" transform="rotate(-90 103.6 146)">C57</text>
<text x="104.2" y="144.9">U15</text>
<text x="128.6" y="146.1" transform="rotate(-90 128.6 146.1)">C49</text>
<text x="130.7" y="146.2" transform="rotate(-90 130.7 146.2)">C48</text>
<text x="134.6" y="146">TP15</text>
<text x="205.9" y="146.7">H4</text>
</g>
</svg>
